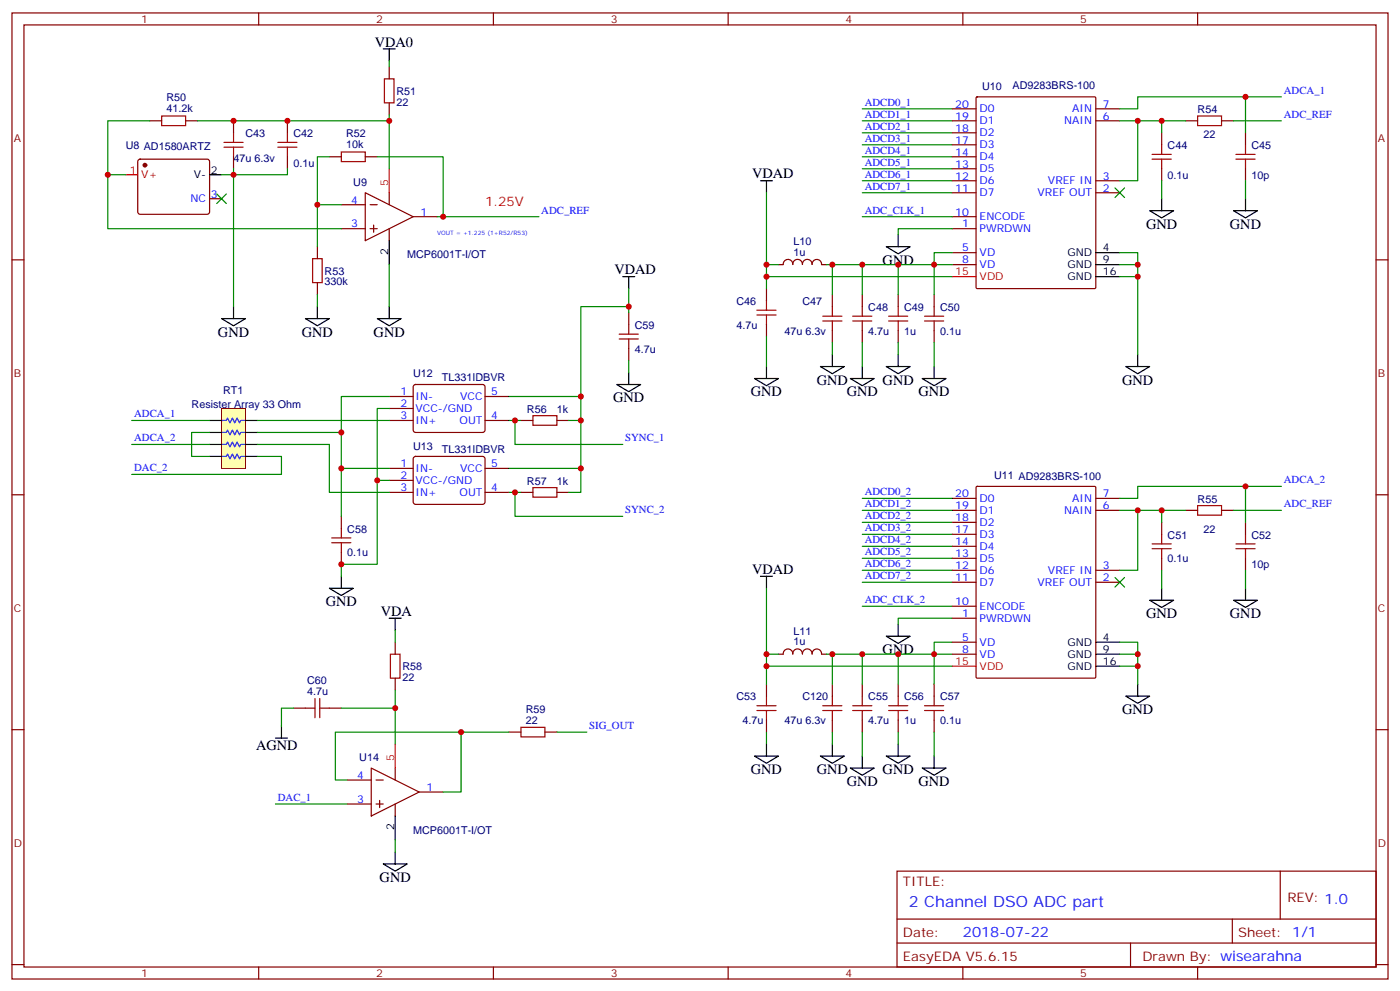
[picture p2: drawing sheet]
<svg xmlns="http://www.w3.org/2000/svg" width="412mm" height="292mm" viewBox="0 0 412 292" stroke-linecap="round" stroke-linejoin="round" font-family="sans-serif">
<g fill="none" stroke="#870000" stroke-width=".35">
<path d="M3.5 3.8h405.4v284.3h-405.4zM7.1 7.3h398.2v277.3h-398.2zM76.2 3.8v3.5M145.3 3.8v3.5M214.5 3.8v3.5M283.6 3.8v3.5M352.8 3.8v3.5M68.8 35.6v3.5M280.5 35.6h7M280.5 32h7M280.5 39.1h7M287.6 28.7l.3-.2h34.5l.3 .2 .1 55.9-.2 .3h-34.7l-.3-.1z"/>
<path d="M322.8 35.6h7M322.8 32h7M40.8 47.1l.5-.3h19.7l.5 .3 .2 .5v14.8l-.2 .5-.5 .2h-19.7l-.5-.3-.2-.4v-14.8zM61.7 58.5h3.6M68.8 46.1v3.6M107.6 56.7l14.1 7.1-14.1 7zM114.7 56.7v3.6M280.5 56.7h7M280.5 53.2h7M280.5 49.7h7M280.5 46.1h7M280.5 42.6h7"/>
<path d="M322.8 56.7h7M322.8 53.2h7M3.5 76.5h3.6M100.5 60.3h7.1M100.5 67.3h7.1M109 60.3h2.1M109 67.3h2.1M110.1 66.3v2.1M114.7 67.3v3.5M121.7 63.8h7.1M280.5 67.3h7M280.5 63.8h7"/>
<path d="M280.5 74.4h7M280.5 77.9h7M405.3 76.5h3.6M245.2 86.7v3.5M245.2 97.3v3.5M114.7 116.7h7M121.9 113.4l.5-.2h20l.5 .7-.1 13-.6 .4-20.1-.1-.4-.6v-12.7zM142.9 116.7h7M114.7 120.2h7M114.7 123.8h7M114.7 137.9h7M121.9 134.5l.5-.2 20 .1 .5 .6-.1 13-.6 .4h-20.1l-.4-.7v-12.7z"/>
<path d="M142.9 123.8h7M142.9 137.9h7M3.5 145.6h3.6M114.7 141.4h7M114.7 144.9h7M142.9 144.9h7M280.5 150.2h7M280.5 146.7h7M280.5 157.3h7M280.5 153.7h7M287.6 143.3l.3-.1h34.5l.3 .1 .1 55.9-.2 .4h-34.7l-.3-.2zM322.8 150.2h7"/>
<path d="M322.8 146.7h7M405.3 145.6h3.6M280.5 171.4h7M280.5 167.9h7M280.5 178.4h7M280.5 164.3h7M280.5 160.8h7M322.8 171.4h7M322.8 167.9h7M280.5 182h7M280.5 189h7M280.5 192.5h7"/>
<path d="M3.5 214.8h3.6M405.3 214.8h3.6M102.3 229.6h7.1M102.3 236.6h7.1M109.4 226.1l14.1 7-14.1 7.1zM110.8 229.6h2.1M110.8 236.6h2.1M111.8 235.6v2.1M116.4 226.1v3.5M116.4 236.6v3.6M123.5 233.1h7M264.2 256.4h141.1v28.2h-141.1z"/>
<path d="M377.1 256.4v14.1M264.2 270.5h141.1M264.2 277.6h141.1M333 277.6v7M363 270.5v7.1M3.5 283.9h3.6M76.2 284.6v3.5M145.3 284.6v3.5M214.5 284.6v3.5M283.6 284.6v3.5M352.8 284.6v3.5M405.3 283.9h3.6"/>
</g>
<path d="M37 51.4h3.6M114.7 49.7v7M280.5 81.4h7M280.5 196.1h7M116.4 219v7.1" fill="none" stroke="#f00" stroke-width=".35"/>
<path d="M61.7 51.4h3.6M114.7 70.8v7.1M322.8 74.4h7M322.8 77.9h7M322.8 81.4h7M322.8 189h7M322.8 192.5h7M322.8 196.1h7M116.4 240.2v7" fill="none" stroke="#000" stroke-width=".35"/>
<circle cx="42.7" cy="48.6" r=".53" fill="#870000" stroke="#870000" stroke-width=".35"/>
<path d="M68.8 39.1v2.8M66 43.3h5.6M66 41.9h5.6M68.8 43.3v2.8M242.4 94.5h5.6M242.4 93.1h5.6M245.2 90.2v2.9M245.2 94.5v2.8" fill="none" stroke="#a10000" stroke-width=".35"/>
<path d="M65.3 120.2h7v17.7h-7z" fill="#ffffb0" stroke="#800000" stroke-width=".29"/>
<path d="M65.3 134.3h1.4l.3-.7 .7 1.4 .7-1.4 .7 1.4 .7-1.4 .8 1.4 .3-.7h1.4M65.3 130.8h1.4l.3-.7 .7 1.4 .7-1.4 .7 1.4 .7-1.4 .8 1.4 .3-.7h1.4M65.3 127.3h1.4l.3-.7 .7 1.4 .7-1.4 .7 1.4 .7-1.4 .8 1.4 .3-.7h1.4M65.3 123.8h1.4l.3-.8 .7 1.5 .7-1.5 .7 1.5 .7-1.5 .8 1.5 .3-.7h1.4" fill="none" stroke="#00f" stroke-width=".35"/>
<g fill="none" stroke="#000" stroke-width=".35">
<path d="M112.9 14.4h3.5M114.7 14.4v3.5M224 53.2h3.5M225.8 53.2v3.5M342.2 58.5v3.5M366.9 58.5v3.5M261.1 72.6h7l-3.5 2.1zM264.6 69.1v3.5M338.7 62h7l-3.5 2.1zM363.4 62h7l-3.5 2.1zM65.3 93.8h7l-3.5 2.1zM68.8 90.2v3.6"/>
<path d="M90 93.8h7l-3.5 2.1zM93.5 90.2v3.6M111.1 93.8h7.1l-3.5 2.1zM114.7 90.2v3.6M183.4 81.4h3.6M185.2 81.4v3.5M181.7 113.2h7l-3.5 2.1zM185.2 109.6v3.6M222.2 111.4h7.1l-3.5 2.1zM225.8 107.9v3.5M241.7 107.9h7l-3.5 2.1zM245.2 104.4v3.5"/>
<path d="M250.5 111.4h7l-3.5 2.1zM254 107.9v3.5M261.1 107.9h7l-3.5 2.1zM264.6 104.4v3.5M271.6 111.4h7.1l-3.5 2.1zM275.2 107.9v3.5M331.6 107.9h7.1l-3.6 2.1zM335.1 104.4v3.5M61.7 134.3h3.6M61.7 130.8h3.6M61.7 127.3h3.6M61.7 123.8h3.6"/>
<path d="M72.3 134.3h3.5M72.3 130.8h3.5M72.3 127.3h3.5M72.3 123.8h3.5M97 173.1h7.1l-3.6 2.2zM100.5 169.6v3.5M224 169.6h3.5M225.8 169.6v3.5M338.7 176.7h7l-3.5 2.1zM342.2 173.1v3.6M363.4 176.7h7l-3.5 2.1zM366.9 173.1v3.6"/>
<path d="M114.7 182h3.5M116.4 182v3.5M261.1 187.3h7l-3.5 2.1zM264.6 183.7v3.6M81.1 217.2h3.6M82.9 213.7v3.5M225.8 219v3.5M245.2 219v3.5M264.6 219v3.5M331.6 204.9h7.1l-3.6 2.1zM335.1 201.4v3.5M222.2 222.5h7.1l-3.5 2.1z"/>
<path d="M241.7 222.5h7l-3.5 2.1zM250.5 226.1h7l-3.5 2.1zM254 222.5v3.6M261.1 222.5h7l-3.5 2.1zM271.6 226.1h7.1l-3.5 2.1zM275.2 222.5v3.6M112.9 254.3h7l-3.5 2.1zM116.4 250.8v3.5"/>
</g>
<g fill="none" stroke="#a10000" stroke-width=".35">
<path d="M47.6 34.1h7.1v2.9h-7.1zM84.7 39.1v2.8M113.2 23.2h2.9v7.1h-2.9zM352.8 34.1h7v2.9h-7zM81.8 43.3h5.7M81.8 41.9h5.7M84.7 43.3v2.8M100.5 44.7h7.1v2.9h-7.1zM339.4 46.8h5.6M339.4 45.4h5.6M342.2 42.6v2.8M342.2 46.8v2.9"/>
<path d="M364.1 46.8h5.6M364.1 45.4h5.6M366.9 42.6v2.8M366.9 46.8v2.9M92.1 76.1h2.8v7.1h-2.8zM182.4 99.8h5.6M182.4 98.4h5.6M185.2 95.5v2.9M185.2 99.8v2.8M223 92.7h5.6M223 91.3h5.6M225.8 88.5v2.8"/>
<path d="M225.8 92.7v2.8M251.2 94.5h5.6M251.2 93.1h5.6M254 90.2v2.9M254 94.5v2.8M261.8 94.5h5.6M261.8 93.1h5.6M264.6 90.2v2.9M264.6 94.5v2.8M272.3 94.5h5.7M272.3 93.1h5.7M275.2 90.2v2.9"/>
<path d="M275.2 94.5v2.8M157 122.3h7v2.9h-7zM97.7 159.7h5.7M97.7 158.3h5.7M100.5 155.5v2.8M100.5 159.7v2.9M157 143.5h7v2.8h-7zM342.2 157.3v2.8M352.8 148.8h7v2.8h-7zM366.9 157.3v2.8M339.4 161.5h5.6M339.4 160.1h5.6"/>
<path d="M342.2 161.5v2.8M364.1 161.5h5.6M364.1 160.1h5.6M366.9 161.5v2.8M115 192.5h2.8v7.1h-2.8zM90 208.4h2.8M92.8 205.6v5.6M94.2 205.6v5.6M94.2 208.4h2.8M153.5 214.1h7v2.8h-7zM223 209.1h5.6M223 207.7h5.6"/>
<path d="M225.8 204.9v2.8M225.8 209.1v2.8M242.4 209.1h5.6M242.4 207.7h5.6M245.2 204.9v2.8M245.2 209.1v2.8M251.2 209.1h5.6M251.2 207.7h5.6M254 204.9v2.8M254 209.1v2.8M261.8 209.1h5.6M261.8 207.7h5.6"/>
<path d="M264.6 204.9v2.8M264.6 209.1v2.8M272.3 209.1h5.7M272.3 207.7h5.7M275.2 204.9v2.8M275.2 209.1v2.8"/>
</g>
<g fill="none" stroke="#870000" stroke-width=".35">
<path d="M114.7 19.7v3.5M44.1 35.6h3.5M54.7 35.6h3.5M84.7 35.6v3.5M114.7 30.3v3.5M342.2 39.1v3.5M349.2 35.6h3.6M359.8 35.6h3.6M366.9 39.1v3.5M84.7 46.1v3.6M97 46.1h3.5M107.6 46.1h3.5"/>
<path d="M342.2 49.7v3.5M366.9 49.7v3.5M93.5 72.6v3.5M229.3 77.9h1.4M236.3 77.8a1.41 1.41 0 0 0-1.4-1.5 1.41 1.41 0 0 0-1.4 1.6 1.41 1.41 0 0 0-1.4-1.5 1.41 1.41 0 0 0-1.4 1.5M236.4 77.8a1.41 1.41 0 0 1 1.4-1.5 1.41 1.41 0 0 1 1.4 1.5M239.2 77.8a1.38 1.38 0 0 1 1.4-1.4 1.38 1.38 0 0 1 1.4 1.4M242 77.9h1.4M93.5 83.2v3.5M185.2 92v3.5M225.8 84.9v3.6M225.8 95.5v3.6"/>
<path d="M254 86.7v3.5M254 97.3v3.5M264.6 86.7v3.5M264.6 97.3v3.5M275.2 86.7v3.5M275.2 97.3v3.5M185.2 102.6v3.5M153.5 123.8h3.5M164 123.8h3.6M100.5 152v3.5M153.5 144.9h3.5M164 144.9h3.6"/>
<path d="M342.2 153.7v3.6M349.2 150.2h3.6M359.8 150.2h3.6M366.9 153.7v3.6M100.5 162.6v3.5M342.2 164.3v3.6M366.9 164.3v3.6M116.4 189v3.5M116.4 199.6v3.5M229.3 192.5h1.4M236.3 192.5a1.41 1.41 0 0 0-1.4-1.5 1.41 1.41 0 0 0-1.4 1.5 1.41 1.41 0 0 0-1.4-1.5 1.41 1.41 0 0 0-1.4 1.5M236.4 192.5a1.41 1.41 0 0 1 1.4-1.5 1.41 1.41 0 0 1 1.4 1.5"/>
<path d="M239.2 192.5a1.38 1.38 0 0 1 1.4-1.5 1.38 1.38 0 0 1 1.4 1.5M242 192.5h1.4M86.4 208.4h3.6M97 208.4h3.5M149.9 215.5h3.6M160.5 215.5h3.5M225.8 201.4v3.5M225.8 211.9v3.6M245.2 201.4v3.5M245.2 211.9v3.6M254 201.4v3.5M254 211.9v3.6"/>
<path d="M264.6 201.4v3.5M264.6 211.9v3.6M275.2 201.4v3.5M275.2 211.9v3.6"/>
</g>
<g fill="none" stroke="#008700" stroke-width=".35">
<path d="M114.7 17.9v1.8M44.1 35.6h-12.4v15.8h5.3M58.2 35.6h56.5v14.1M114.7 33.8v1.8M254 35.6h26.5M254 32h26.5M254 39.1h26.5M329.8 35.6h5.3v17.6h-5.3M335.1 35.6h14.1M342.2 35.6v3.5M363.4 35.6h14.1M366.9 28.5v10.6"/>
<path d="M377.5 28.5h-42.4v3.5h-5.3M31.7 51.4v15.9h68.8M65.3 51.4h3.5v38.8M68.8 49.7v1.7h15.9v-1.7M97 46.1h-3.5v26.5M111.1 46.1h19.4v17.7M225.8 56.7v24.7h54.7M254 42.6h26.5M254 46.1h26.5M254 49.7h26.5M254 53.2h26.5M254 56.7h26.5"/>
<path d="M342.2 53.2v5.3M366.9 53.2v5.3M93.5 60.3h7M114.7 77.9v12.3M128.8 63.8h29.9M225.8 77.9h3.5M243.4 77.9h31.8v8.8M245.2 77.9v8.8M254 63.8h26.5M254 77.9v8.8M264.6 77.9v8.8M280.5 74.4h-5.3v3.5h5.3"/>
<path d="M280.5 67.3h-15.9v1.8M329.8 74.4h5.3v30M329.8 77.9h5.3M93.5 86.7v3.5M185.2 90.2h-14.1v26.5M185.2 84.9v7.1M225.8 81.4v3.5M225.8 99.1v8.8M329.8 81.4h5.3M114.7 116.7h-14.2v10.6h-24.7M149.9 116.7h21.2v21.2h-21.2M185.2 106.1v3.5"/>
<path d="M245.2 100.8v3.6M254 100.8v7.1M264.6 100.8v3.6M275.2 100.8v7.1M38.8 123.8h22.9M38.8 130.8h22.9M61.7 127.3h-5.3v7h5.3M75.8 134.3h7.1v5.3h-44.1M75.8 130.8h21.2v14.1h17.7M75.8 123.8h38.9M100.5 127.3v10.6h14.2M100.5 137.9v14.1"/>
<path d="M114.7 120.2h-3.6v21.2M149.9 123.8h3.6M151.7 123.8v7h31.7M167.6 123.8h3.5M171.1 137.9v7h-3.5M114.7 141.4h-3.6v24.7h-10.6v3.5M149.9 144.9h3.6M151.7 144.9v7.1h31.7M254 150.2h26.5M254 146.7h26.5M254 153.7h26.5M254 157.3h26.5"/>
<path d="M329.8 150.2h5.3v17.7h-5.3M335.1 150.2h14.1M342.2 150.2v3.5M363.4 150.2h14.1M366.9 143.2v10.5M377.5 143.2h-42.4v3.5h-5.3M225.8 173.1v23h54.7M254 178.4h26.5M254 160.8h26.5M254 164.3h26.5M254 167.9h26.5M254 171.4h26.5"/>
<path d="M342.2 167.9v5.2M366.9 167.9v5.2M116.4 185.5v3.5M225.8 196.1v5.3M225.8 192.5h3.5M243.4 192.5h31.8v8.9M245.2 192.5v8.9M254 192.5v8.9M264.6 192.5v8.9M280.5 189h-5.3v3.5h5.3M280.5 182h-15.9v1.7M329.8 189h5.3v12.4"/>
<path d="M329.8 192.5h5.3M329.8 196.1h5.3M86.4 208.4h-3.5v5.3M100.5 208.4h15.9M116.4 203.1v15.9M135.8 215.5h14.1M164 215.5h8.9M225.8 215.5v3.5M245.2 215.5v3.5M254 215.5v7M264.6 215.5v3.5M275.2 215.5v7"/>
<path d="M81.1 236.6h21.2M102.3 229.6h-3.5v-14.1h37v17.6h-5.3M116.4 247.2v3.6"/>
</g>
<g fill="#c00">
<circle cx="135.8" cy="215.5" r=".88"/>
<circle cx="335.1" cy="77.9" r=".88"/>
<circle cx="335.1" cy="81.4" r=".88"/>
<circle cx="84.7" cy="35.6" r=".88"/>
<circle cx="100.5" cy="127.3" r=".88"/>
<circle cx="171.1" cy="116.7" r=".88"/>
<circle cx="185.2" cy="90.2" r=".88"/>
<circle cx="151.7" cy="123.8" r=".88"/>
<circle cx="171.1" cy="123.8" r=".88"/>
<circle cx="100.5" cy="137.9" r=".88"/>
<circle cx="225.8" cy="77.9" r=".88"/>
<circle cx="254" cy="77.9" r=".88"/>
<circle cx="130.5" cy="63.8" r=".88"/>
<circle cx="93.5" cy="60.3" r=".88"/>
<circle cx="31.8" cy="51.4" r=".88"/>
<circle cx="114.7" cy="35.6" r=".88"/>
<circle cx="68.8" cy="51.4" r=".88"/>
<circle cx="335.1" cy="35.6" r=".88"/>
<circle cx="342.2" cy="35.6" r=".88"/>
<circle cx="366.9" cy="28.5" r=".88"/>
<circle cx="225.8" cy="81.4" r=".88"/>
<circle cx="275.2" cy="77.9" r=".88"/>
<circle cx="264.6" cy="77.9" r=".88"/>
<circle cx="245.2" cy="77.9" r=".88"/>
<circle cx="245.2" cy="192.5" r=".88"/>
<circle cx="264.6" cy="192.5" r=".88"/>
<circle cx="275.2" cy="192.5" r=".88"/>
<circle cx="225.8" cy="196.1" r=".88"/>
<circle cx="335.1" cy="192.5" r=".88"/>
<circle cx="366.9" cy="143.2" r=".88"/>
<circle cx="342.2" cy="150.2" r=".88"/>
<circle cx="335.1" cy="150.2" r=".88"/>
<circle cx="335.1" cy="196.1" r=".88"/>
<circle cx="254" cy="192.5" r=".88"/>
<circle cx="225.8" cy="192.5" r=".88"/>
<circle cx="111.1" cy="141.4" r=".88"/>
<circle cx="171.1" cy="137.9" r=".88"/>
<circle cx="151.7" cy="144.9" r=".88"/>
<circle cx="116.4" cy="208.4" r=".88"/>
<circle cx="68.8" cy="35.6" r=".88"/>
<circle cx="100.5" cy="166.1" r=".88"/>
</g>
<g fill="#c00" stroke="#008700" stroke-width=".35">
<path d="M328.4 55.3l2.9 2.8zM328.4 58.1l2.9-2.8z"/>
<path d="M328.4 170l2.9 2.8zM328.4 172.8l2.9-2.8z"/>
<path d="M63.9 57.1l2.8 2.8zM66.7 57.1l-2.8 2.8z"/>
</g>
<text font-size="4.6" fill="#00f" x="267.8" y="267">2 Channel DSO ADC part</text>
<g font-size="4.2">
<text x="110.4" y="13.7">VDA0</text>
<text x="221.5" y="52.5">VDAD</text>
<text x="337.6" y="67.3">GND</text>
<text x="362.3" y="67.3">GND</text>
<text x="260" y="77.9">GND</text>
<text x="181" y="80.7">VDAD</text>
<text x="64.2" y="99.1">GND</text>
<text x="88.9" y="99.1">GND</text>
<text x="110.1" y="99.1">GND</text>
<text x="240.6" y="113.2">GND</text>
<text x="260" y="113.2">GND</text>
<text x="330.6" y="113.2">GND</text>
<text x="180.6" y="118.5">GND</text>
<text x="221.2" y="116.7">GND</text>
<text x="249.4" y="116.7">GND</text>
<text x="270.6" y="116.7">GND</text>
<text x="221.5" y="168.9">VDAD</text>
<text x="96" y="178.4">GND</text>
<text x="112.2" y="181.3">VDA</text>
<text x="337.6" y="182">GND</text>
<text x="362.3" y="182">GND</text>
<text x="260" y="192.5">GND</text>
<text x="330.6" y="210.2">GND</text>
<text x="75.4" y="220.8">AGND</text>
<text x="221.2" y="227.8">GND</text>
<text x="240.6" y="227.8">GND</text>
<text x="260" y="227.8">GND</text>
<text x="249.4" y="231.4">GND</text>
<text x="270.6" y="231.4">GND</text>
<text x="111.8" y="259.6">GND</text>
</g>
<text font-size="4.2" fill="#00f" x="283.6" y="275.8">2018-07-22</text>
<text font-size="3.9" fill="#f00" x="142.9" y="60.6">1.25V</text>
<g font-size="3.9" fill="#800">
<text x="266" y="260.6">TITLE:</text>
<text x="379.2" y="265.6">REV: 1.0</text>
<text x="266" y="275.8">Date:</text>
<text x="364.8" y="275.8">Sheet: 1/1</text>
<text x="266" y="282.9">EasyEDA V5.6.15</text>
<text x="336.5" y="282.9">Drawn By: wisearahna</text>
</g>
<g font-size="3.2" fill="#800">
<text x="41.6" y="6.8">1</text>
<text x="110.8" y="6.8">2</text>
<text x="179.9" y="6.8">3</text>
<text x="249.1" y="6.8">4</text>
<text x="318.2" y="6.8">5</text>
<text x="4.1" y="41.9">A</text>
<text x="405.9" y="41.9">A</text>
<text x="4.1" y="111.1">B</text>
<text x="405.9" y="111.1">B</text>
<text x="4.1" y="180.2">C</text>
<text x="405.9" y="180.2">C</text>
<text x="4.1" y="249.3">D</text>
<text x="405.9" y="249.3">D</text>
<text x="41.6" y="287.6">1</text>
<text x="110.8" y="287.6">2</text>
<text x="179.9" y="287.6">3</text>
<text x="249.1" y="287.6">4</text>
<text x="318.2" y="287.6">5</text>
</g>
<g font-size="3.2" fill="#000080">
<text x="49.1" y="29.9">R50</text>
<text x="116.8" y="27.9">R51</text>
<text x="289.3" y="26.6">U10</text>
<text x="298.3" y="26.2">AD9283BRS-100</text>
<text x="49" y="33.1">41.2k</text>
<text x="116.8" y="31.1">22</text>
<text x="352.8" y="33.3">R54</text>
<text x="72.3" y="40.4">C43</text>
<text x="86.4" y="40.3">C42</text>
<text x="102" y="40.4">R52</text>
<text x="354.5" y="40.7">22</text>
<text x="37" y="43.8">U8 AD1580ARTZ</text>
<text x="68.8" y="47.8">47u 6.3v</text>
<text x="102" y="43.7">10k</text>
<text x="344" y="43.9">C44</text>
<text x="368.7" y="43.9">C45</text>
<text x="86.4" y="49.1">0.1u</text>
<text x="344" y="52.7">0.1u</text>
<text x="368.7" y="52.7">10p</text>
<text x="104.1" y="54.8">U9</text>
<text x="119.9" y="76">MCP6001T-I/OT</text>
<text x="233.7" y="75.3">1u</text>
<text x="233.7" y="72.1">L10</text>
<text x="95.6" y="80.8">R53</text>
<text x="95.6" y="84">330k</text>
<text x="217" y="89.7">C46</text>
<text x="236.4" y="89.7">C47</text>
<text x="255.8" y="91.5">C48</text>
<text x="266.3" y="91.5">C49</text>
<text x="276.9" y="91.5">C50</text>
<text x="187" y="96.8">C59</text>
<text x="217" y="96.8">4.7u</text>
<text x="231.1" y="98.6">47u 6.3v</text>
<text x="255.8" y="98.5">4.7u</text>
<text x="266.3" y="98.5">1u</text>
<text x="276.9" y="98.5">0.1u</text>
<text x="187" y="103.8">4.7u</text>
<text x="121.7" y="110.9">U12</text>
<text x="130.2" y="112.1">TL331IDBVR</text>
<text x="65.7" y="116">RT1</text>
<text x="56.4" y="120.1">Resister Array 33 Ohm</text>
<text x="155.2" y="121.5">R56</text>
<text x="164" y="121.5">1k</text>
<text x="121.7" y="132.4">U13</text>
<text x="130.2" y="133.3">TL331IDBVR</text>
<text x="155.2" y="142.7">R57</text>
<text x="164" y="142.7">1k</text>
<text x="292.8" y="140.9">U11 AD9283BRS-100</text>
<text x="352.8" y="147.9">R55</text>
<text x="102.3" y="156.7">C58</text>
<text x="344" y="158.5">C51</text>
<text x="354.5" y="156.8">22</text>
<text x="368.7" y="158.5">C52</text>
<text x="102.3" y="163.8">0.1u</text>
<text x="344" y="165.5">0.1u</text>
<text x="368.7" y="167.3">10p</text>
<text x="233.7" y="189.9">1u</text>
<text x="233.7" y="186.8">L11</text>
<text x="118.5" y="197.2">R58</text>
<text x="90.5" y="201.4">C60</text>
<text x="118.5" y="200.4">22</text>
<text x="90.5" y="204.5">4.7u</text>
<text x="154.9" y="209.8">R59</text>
<text x="217" y="206.2">C53</text>
<text x="236.4" y="206.2">C120</text>
<text x="255.8" y="206.1">C55</text>
<text x="266.3" y="206.1">C56</text>
<text x="276.9" y="206.1">C57</text>
<text x="154.9" y="213">22</text>
<text x="218.7" y="213.2">4.7u</text>
<text x="231.1" y="213.2">47u 6.3v</text>
<text x="255.8" y="213.2">4.7u</text>
<text x="266.3" y="213.2">1u</text>
<text x="276.9" y="213.2">0.1u</text>
<text x="105.8" y="224.1">U14</text>
<text x="121.7" y="245.3">MCP6001T-I/OT</text>
</g>
<g font-size="3.2" fill="#00f">
<text x="378.2" y="27.6">ADCA_1</text>
<text x="254.7" y="31.2">ADCD0_1</text>
<text x="254.7" y="34.7">ADCD1_1</text>
<text x="281.4" y="35.2">19</text>
<text x="281.4" y="31.7">20</text>
<text x="288.6" y="33.1">D0</text>
<text x="315.9" y="33.1">AIN</text>
<text x="324.9" y="35.2">6</text>
<text x="324.9" y="31.7">7</text>
<text x="378.2" y="34.7">ADC_REF</text>
<text x="254.7" y="38.2">ADCD2_1</text>
<text x="254.7" y="41.7">ADCD3_1</text>
<text x="281.4" y="38.7">18</text>
<text x="288.6" y="40.1">D2</text>
<text x="288.6" y="36.6">D1</text>
<text x="313.5" y="36.6">NAIN</text>
<text x="254.7" y="45.3">ADCD4_1</text>
<text x="281.4" y="45.8">14</text>
<text x="281.4" y="42.3">17</text>
<text x="288.6" y="47.2">D4</text>
<text x="288.6" y="43.7">D3</text>
<text x="254.7" y="48.8">ADCD5_1</text>
<text x="254.7" y="52.3">ADCD6_1</text>
<text x="281.4" y="52.8">12</text>
<text x="281.4" y="49.3">13</text>
<text x="288.6" y="50.7">D5</text>
<text x="324.9" y="52.8">3</text>
<text x="56.1" y="59.5">NC</text>
<text x="62.1" y="58.1">3</text>
<text x="103.5" y="59.9">4</text>
<text x="254.7" y="55.8">ADCD7_1</text>
<text x="281.4" y="56.4">11</text>
<text x="288.6" y="57.8">D7</text>
<text x="288.6" y="54.3">D6</text>
<text x="305.6" y="57.8">VREF OUT</text>
<text x="308.7" y="54.3">VREF IN</text>
<text x="324.9" y="56.4">2</text>
<text x="123.8" y="63.4">1</text>
<text x="159.5" y="62.9">ADC_REF</text>
<text x="254.7" y="62.9">ADC_CLK_1</text>
<text x="281.4" y="63.4">10</text>
<text x="288.6" y="64.8">ENCODE</text>
<text x="103.5" y="67">3</text>
<text x="283.4" y="67">1</text>
<text x="288.6" y="68.4">PWRDWN</text>
<text x="283.4" y="74">5</text>
<text x="283.4" y="77.5">8</text>
<text x="288.6" y="75.4">VD</text>
<text x="288.6" y="79">VD</text>
<text x="117.9" y="116.3">1</text>
<text x="117.9" y="119.9">2</text>
<text x="122.4" y="117.8">IN-</text>
<text x="135.6" y="117.8">VCC</text>
<text x="144.6" y="116.3">5</text>
<text x="39.5" y="122.9">ADCA_1</text>
<text x="117.9" y="123.4">3</text>
<text x="122.4" y="121.3">VCC-/GND</text>
<text x="122.4" y="124.8">IN+</text>
<text x="135.4" y="124.8">OUT</text>
<text x="144.6" y="123.4">4</text>
<text x="39.5" y="129.9">ADCA_2</text>
<text x="184.1" y="129.9">SYNC_1</text>
<text x="117.9" y="137.5">1</text>
<text x="144.6" y="137.5">5</text>
<text x="39.5" y="138.7">DAC_2</text>
<text x="117.9" y="141">2</text>
<text x="122.4" y="138.9">IN-</text>
<text x="122.4" y="142.5">VCC-/GND</text>
<text x="135.6" y="138.9">VCC</text>
<text x="378.2" y="142.3">ADCA_2</text>
<text x="117.9" y="144.6">3</text>
<text x="122.4" y="146">IN+</text>
<text x="135.4" y="146">OUT</text>
<text x="144.6" y="144.6">4</text>
<text x="254.7" y="145.8">ADCD0_2</text>
<text x="254.7" y="149.3">ADCD1_2</text>
<text x="281.4" y="149.9">19</text>
<text x="281.4" y="146.3">20</text>
<text x="288.6" y="147.7">D0</text>
<text x="315.9" y="147.7">AIN</text>
<text x="324.9" y="149.9">6</text>
<text x="324.9" y="146.3">7</text>
<text x="378.2" y="149.3">ADC_REF</text>
<text x="184.1" y="151.1">SYNC_2</text>
<text x="254.7" y="152.9">ADCD2_2</text>
<text x="281.4" y="153.4">18</text>
<text x="288.6" y="154.8">D2</text>
<text x="288.6" y="151.3">D1</text>
<text x="313.5" y="151.3">NAIN</text>
<text x="254.7" y="156.4">ADCD3_2</text>
<text x="254.7" y="159.9">ADCD4_2</text>
<text x="281.4" y="160.4">14</text>
<text x="281.4" y="156.9">17</text>
<text x="288.6" y="161.9">D4</text>
<text x="288.6" y="158.3">D3</text>
<text x="254.7" y="163.4">ADCD5_2</text>
<text x="254.7" y="167">ADCD6_2</text>
<text x="281.4" y="167.5">12</text>
<text x="281.4" y="164">13</text>
<text x="288.6" y="165.4">D5</text>
<text x="324.9" y="167.5">3</text>
<text x="254.7" y="170.5">ADCD7_2</text>
<text x="281.4" y="171">11</text>
<text x="288.6" y="172.4">D7</text>
<text x="288.6" y="168.9">D6</text>
<text x="305.6" y="172.4">VREF OUT</text>
<text x="308.7" y="168.9">VREF IN</text>
<text x="324.9" y="171">2</text>
<text x="254.7" y="177.6">ADC_CLK_2</text>
<text x="281.4" y="178.1">10</text>
<text x="288.6" y="179.5">ENCODE</text>
<text x="283.4" y="181.6">1</text>
<text x="288.6" y="183">PWRDWN</text>
<text x="283.4" y="188.7">5</text>
<text x="288.6" y="190.1">VD</text>
<text x="283.4" y="192.2">8</text>
<text x="288.6" y="193.6">VD</text>
<text x="173.6" y="214.6">SIG_OUT</text>
<text x="105.2" y="229.2">4</text>
<text x="125.6" y="232.8">1</text>
<text x="81.8" y="235.8">DAC_1</text>
<text x="105.2" y="236.3">3</text>
</g>
<g font-size="3.2" fill="#f00">
<text x="38.2" y="51.1">1</text>
<text x="41.6" y="52.5">V+</text>
<text x="114.3" y="54.6" transform="rotate(-90 114.3 54.6)">5</text>
<text x="281.4" y="81.1">15</text>
<text x="288.6" y="82.5">VDD</text>
<text x="281.4" y="195.7">15</text>
<text x="288.6" y="197.1">VDD</text>
<text x="116.1" y="223.9" transform="rotate(-90 116.1 223.9)">5</text>
</g>
<g font-size="3.2">
<text x="57.1" y="52.5">V-</text>
<text x="62.1" y="51.1">2</text>
<text x="114.3" y="75" transform="rotate(-90 114.3 75)">2</text>
<text x="314.5" y="75.4">GND</text>
<text x="324.9" y="74">4</text>
<text x="324.9" y="77.5">9</text>
<text x="314.5" y="79">GND</text>
<text x="314.5" y="82.5">GND</text>
<text x="324.9" y="81.1">16</text>
<text x="314.5" y="190.1">GND</text>
<text x="324.9" y="188.7">4</text>
<text x="314.5" y="193.6">GND</text>
<text x="314.5" y="197.1">GND</text>
<text x="324.9" y="192.2">9</text>
<text x="324.9" y="195.7">16</text>
<text x="116.1" y="244.3" transform="rotate(-90 116.1 244.3)">2</text>
</g>
<text font-size="1.8" fill="#00f" x="128.8" y="69.3">VOUT = +1.225 (1+R52/R53)</text>
</svg>
